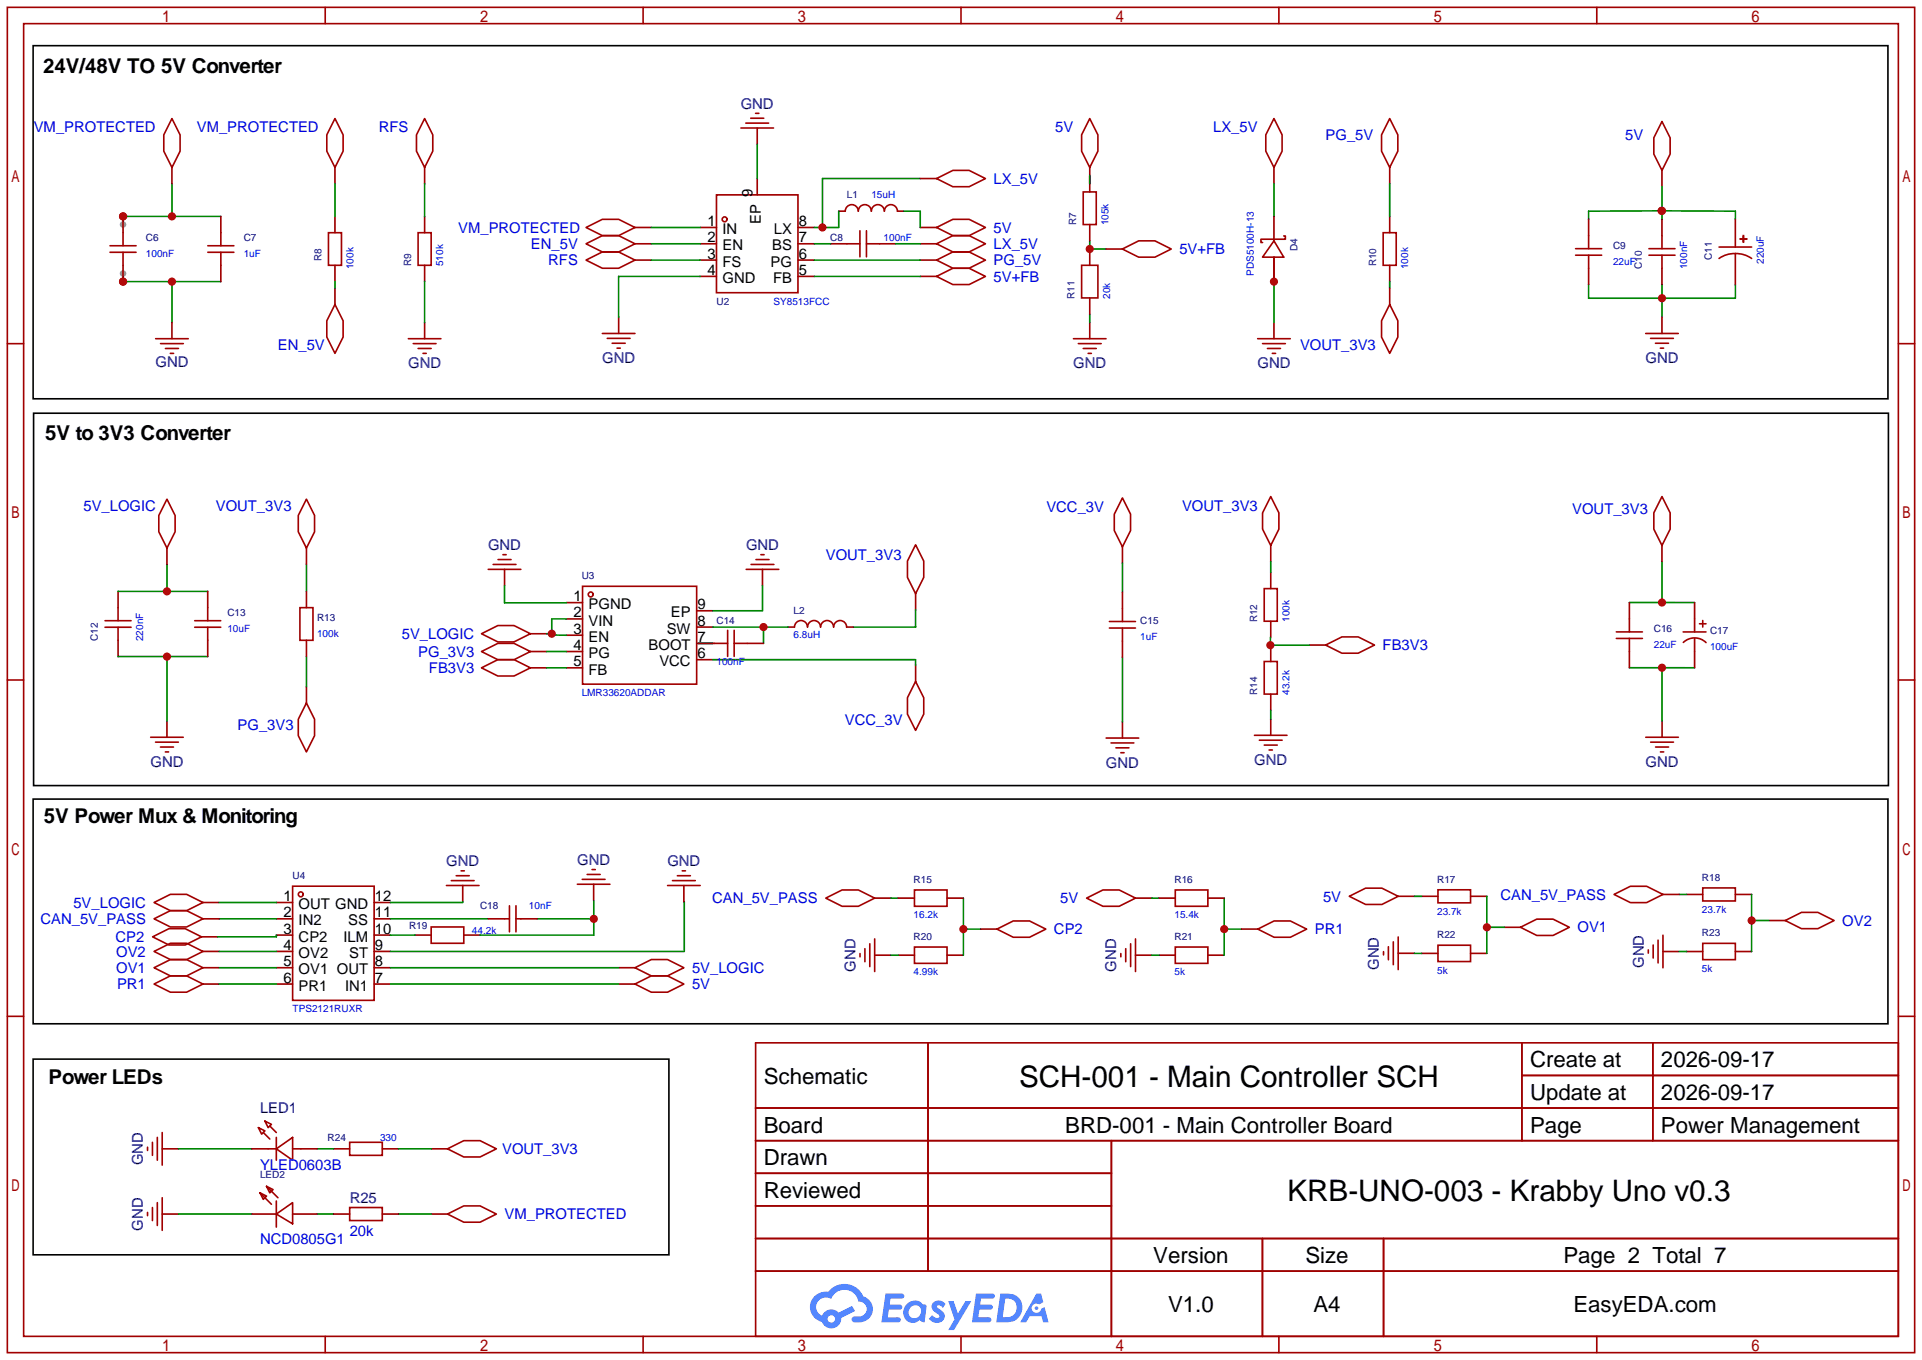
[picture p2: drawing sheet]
<svg xmlns="http://www.w3.org/2000/svg" width="299mm" height="212mm" viewBox="0 0 299 212" stroke-linecap="round" stroke-linejoin="round" font-family="sans-serif">
<g fill="none" stroke="#a10000" stroke-width=".25">
<path d="M1.1 1.1h297.2v209.6h-297.2zM3.7 3.7h292.1v204.5h-292.1zM50.7 1.1v2.6M100.2 1.1v2.6M149.7 1.1v2.6M199.3 1.1v2.6M248.8 1.1v2.6M1.1 53.5h2.6M295.8 53.5h2.5M1.1 105.9h2.6M295.8 105.9h2.5M1.1 158.3h2.6"/>
<path d="M295.8 158.3h2.5M117.7 162.4h178.1v45.8h-178.1zM117.7 172.6h178.1M117.7 177.7h178.1M144.6 162.4v35.6M173.2 177.7v30.5M237.1 162.4v15.3M237.1 167.5h58.7M257.5 162.4v15.3M117.7 182.8h55.5M117.7 192.9h178.1M117.7 187.8h55.5"/>
<path d="M117.7 198h178.1M196.7 192.9v15.3M215.6 192.9v15.3M50.7 208.2v2.5M100.2 208.2v2.5M149.7 208.2v2.5M199.3 208.2v2.5M248.8 208.2v2.5"/>
</g>
<g fill="#5487ff">
<path d="M145.5 202.8a1.3 1.3 0 0 1 1.8 .3l-.4 .6a.54 .54 0 0 0-.9-.2v.1a2.32 2.32 0 0 1 1.2 1.4 1.36 1.36 0 0 1-1.1 1.1 1.36 1.36 0 0 1-1.4-.7l.5-.6a.7 .7 0 0 0 1.2 .3l-.2-.3a1.6 1.6 0 0 1-1-1.6z"/>
<path d="M147.7 202.7h.9l.7 1.9 1.1-1.9h.9l-2.7 4.5h-.9l1-1.7z"/>
<path d="M138 201.5h1.6a1.31 1.31 0 0 1 1.2 .2 .4 .4 0 0 1-.3 .6h-1.8l-.1 .9h1.6a.4 .4 0 0 1 .4 .4 .4 .4 0 0 1-.4 .4h-1.7l-.2 1.2h.8a1.23 1.23 0 0 1 1.2 .2 .39 .39 0 0 1-.3 .6h-2.7z"/>
<path d="M152.1 201.5h1.6a1.32 1.32 0 0 1 1.3 .2 .39 .39 0 0 1-.4 .6h-1.7l-.2 .9h1.7a.4 .4 0 0 1 .3 .4 .4 .4 0 0 1-.4 .4h-1.7l-.2 1.2h.8a1.23 1.23 0 0 1 1.2 .2 .39 .39 0 0 1-.3 .6h-2.7z"/>
<path d="M161.5 201.5h.7l.4 1.3-.7 .4a.75 .75 0 0 0-1.1 .3 .75 .75 0 0 0 .5 1 .75 .75 0 0 0 .9-.6l.6-.3 .6 2.4h-.9l-.2-1h-1.9l-.5 1h-.9z"/>
<path d="M155.9 201.5l-.7 4.5h1.5a2.27 2.27 0 0 0 2.5-1.7 2.27 2.27 0 0 0-1.3-2.7zM156.6 202.3a1.5 1.5 0 0 1 1.8 1.5 1.5 1.5 0 0 1-1.9 1.4h-.3z"/>
<path d="M141.3 203.1a1.62 1.62 0 0 0-.4 2.1 1.62 1.62 0 0 0 2 .7l.4-.3 .3 .3 .5 .1 .3-2.5-.2-.3h-.2a.57 .57 0 0 1-.6-.4 1.73 1.73 0 0 0-2.1 .3zM141.9 203.6a.96 .96 0 0 1 1.5 0 .96 .96 0 0 1-.3 1.5 .95 .95 0 0 1-1.4-.1 .95 .95 0 0 1 .2-1.4z"/>
<path d="M126.9 201.9a2.37 2.37 0 0 0 1.2 4 1.54 1.54 0 0 0 1.7 1 1.54 1.54 0 0 0 1.3-1.6l2.1-1.1-.5-.8-2 1.1a1.57 1.57 0 0 0-2.6 .4 1.5 1.5 0 0 1-.8-2.1 1.5 1.5 0 0 1 2.2-.5 2.23 2.23 0 0 1 2.3-1.4 2.23 2.23 0 0 1 2 1.8 1.16 1.16 0 0 1 1.2 1.1 1.16 1.16 0 0 1-1 1.3h-.7a.47 .47 0 0 0-.6 .3 .47 .47 0 0 0 .4 .6 2.23 2.23 0 0 0 2.3-.7 2.23 2.23 0 0 0 .4-2.3 2.16 2.16 0 0 0-1.3-1.1 3.2 3.2 0 0 0-5.4-.7h-.4a2.55 2.55 0 0 0-1.8 .7zM129 205.4a.58 .58 0 0 1 1.1 0 .58 .58 0 0 1-1.1 0z"/>
<circle cx="161.5" cy="203.8" r=".28"/>
</g>
<path d="M259 26.5v2.6" fill="none" stroke="#870000" stroke-width=".25"/>
<path d="M259 18.9l1.2 2.6v2.5l-1.2 2.5-1.3-2.5v-2.5z" fill="none" stroke="#a10000" stroke-width=".25"/>
<path d="M258.9 32.8l-11.4 .1v1.3M258.9 32.8h.1M259 32.8l11.4 .1v1.3M259 29.1l-.1 3.7M259 32.8v1.4" fill="none" stroke="#008700" stroke-width=".25"/>
<g fill="#c00">
<circle cx="258.9" cy="32.8" r=".63"/>
<circle cx="259" cy="32.8" r=".63"/>
</g>
<path d="M247.5 44.3v2.2h22.9v-2.2M259 44.3v5.1" fill="none" stroke="#008700" stroke-width=".25"/>
<circle cx="259" cy="46.5" r=".63" fill="#c00"/>
<g fill="none" stroke="#870000" stroke-width=".25">
<path d="M172.3 38.8h2.6M216.5 26.1v2.5M216.5 33.7v2.5M259 34.2v2.5M270.4 34.2v4.3M270.4 39.5v4.8M169.8 50.2v2.6M216.5 41.3v2.6M259 41.8v2.5M259 49.4v2.5M18.4 92.1v2.6M18.4 99.7v2.6"/>
<path d="M88.2 93.9h2.6M88.2 96.4h2.6M88.2 98.9h2.6M108.5 97.7h2.6M108.5 95.1h2.6M26 112.3v2.5M88.2 101.5h2.6M88.2 104h2.6M108.5 102.8h2.6M108.5 100.2h2.6M25.3 178.9h2.5M67.2 189.1h2.5"/>
</g>
<g fill="none" stroke="#a10000" stroke-width=".25">
<path d="M216.5 18.5l1.3 2.5v2.5l-1.3 2.6-1.2-2.6v-2.5zM174.9 38.8l2.5-1.3h2.6l2.5 1.3-2.5 1.3h-2.6zM215.5 36.2h2v5.1h-2zM256.9 39.8h4.1M256.9 38.7h4.1M259 36.7v2M259 39.8v2M267.8 38.5h5.1M271.1 37.2h1.1zM271.6 36.7l.1 1zM167.3 52.8h5M168 53.5h3.6"/>
<path d="M168.8 54.3h2M169.5 55h.5M256.4 51.9h5.1M257.2 52.7h3.5M257.9 53.5h2.1M258.7 54.2h.5M267.8 40.3a4.6 4.6 0 0 1 5.1 0M16.4 97.7h4M16.4 96.7h4M18.4 94.7v2M18.4 97.7v2M90.8 91.3h17.7v15.3h-17.7z"/>
<path d="M23.5 114.8h5.1M24.2 115.6h3.6M25 116.4h2M25.8 117.1h.5M23 178.7v.5M23.7 177.9v2.1M24.5 177.2v3.5M25.3 176.4v5.1M69.7 189.1l2.6-1.3h2.5l2.5 1.3-2.5 1.3h-2.5z"/>
<circle cx="92" cy="92.6" r=".38"/>
</g>
<path d="M169.8 37.5v1.3h2.5M216.5 28.6v5.1M169.8 48.9v1.3M216.5 43.9v1M18.4 102.3h14M26 102.3v10" fill="none" stroke="#008700" stroke-width=".25"/>
<path d="M5.2 7.1h289v55h-289zM5.2 165h99v30.5h-99z" fill="none" stroke="#000" stroke-width=".25"/>
<circle cx="26" cy="102.3" r=".63" fill="#c00"/>
<path d="M18.4 92.1h14M26 87.9v4.2" fill="none" stroke="#008700" stroke-width=".25"/>
<circle cx="26" cy="92.1" r=".63" fill="#c00"/>
<path d="M198 100.5v2.5M198 108.1v2.6M204 100.5h2.5M25.3 189.1h2.5" fill="none" stroke="#870000" stroke-width=".25"/>
<path d="M197 103h2v5.1h-2zM206.5 100.5l2.6-1.3h2.5l2.6 1.3-2.6 1.2h-2.5zM23 188.8v.6M23.7 188.1v2M24.5 187.3v3.6M25.3 186.6v5" fill="none" stroke="#a10000" stroke-width=".25"/>
<path d="M253.9 93.9h5.1M259 93.9h5M259 87.5v6.4" fill="none" stroke="#008700" stroke-width=".25"/>
<circle cx="259" cy="93.9" r=".63" fill="#c00"/>
<path d="M259 112.3v2.5" fill="none" stroke="#870000" stroke-width=".25"/>
<path d="M256.4 114.8h5.1M257.2 115.6h3.5M258 116.4h2M258.7 117.1h.5" fill="none" stroke="#a10000" stroke-width=".25"/>
<path d="M253.9 104h10.1M259 104v8.3" fill="none" stroke="#008700" stroke-width=".25"/>
<circle cx="259" cy="104" r=".63" fill="#c00"/>
<g fill="none" stroke="#870000" stroke-width=".25">
<path d="M26 85.4v2.5M259 85v2.5M264 93.9v2.5M264 101.5v2.5M72.1 137.9v2.6M92.5 137.7v2.6M31.6 140.6h2.6M43.1 140.6h2.5M43.1 143.1h2.5M43.1 145.7h2.5M43.1 148.2h2.5M43.1 150.7h2.5"/>
<path d="M43.1 153.3h2.5M58.3 140.6h2.5M58.3 143.1h2.5M58.3 145.7h2.5M58.3 148.2h2.5M58.3 150.7h2.5M58.3 153.3h2.5M64.6 145.7h2.6M72.3 145.7h2.5M96.4 150.7h2.5M96.4 153.3h2.5"/>
</g>
<g fill="none" stroke="#a10000" stroke-width=".25">
<path d="M26 77.8l1.3 2.5v2.5l-1.3 2.6-1.3-2.6v-2.5zM259 77.3l1.2 2.6v2.5l-1.2 2.6-1.3-2.6v-2.5zM262.3 98.4h3.5M264 96.4v2M264 99.4v2.1M264.8 97.2h1M265.3 96.7v1M262.3 100.1a2.54 2.54 0 0 1 3.5 0M45.6 138h12.7v17.8h-12.7zM69.6 137.9h5M70.3 137.2h3.6M71.1 136.4h2"/>
<path d="M71.8 135.6h.6M90 137.7h5M90.7 137h3.6M91.5 136.2h2M92.2 135.4h.6M24 140.6l2.5-1.3h2.6l2.5 1.3-2.5 1.2h-2.6zM67.2 144.4h5.1v2.5h-5.1zM98.9 153.3l2.6-1.3h2.5l2.6 1.3-2.6 1.2h-2.5zM98.9 150.7l2.6-1.2h2.5l2.6 1.2-2.6 1.3h-2.5z"/>
<circle cx="46.9" cy="139.3" r=".38"/>
</g>
<path d="M5.2 64.4h289v58h-289zM5.2 124.5h289v35h-289z" fill="none" stroke="#000" stroke-width=".25"/>
<path d="M34.2 140.6h8.9M34.2 143.1h8.9M60.8 153.3h35.6M60.8 143.1h15.3M60.8 150.7h35.6M60.8 145.7h3.8M72.1 140.5v.1h-11.3M83.7 143.1h8.8M92.5 140.3v5.4h-17.7M106.6 140.5v7.7h-45.8" fill="none" stroke="#008700" stroke-width=".25"/>
<circle cx="92.5" cy="143.1" r=".64" fill="#c00"/>
<path d="M142.5 147.5h5.1v2.6h-5.1zM183.1 147.5h5.1v2.6h-5.1z" fill="none" stroke="#a10000" stroke-width=".25"/>
<path d="M139.9 148.8h2.6M147.6 148.8h2.5M180.6 148.8h2.5M188.2 148.8h2.5" fill="none" stroke="#870000" stroke-width=".25"/>
<path d="M190.7 139.9v8.9M190.7 144.7h2.7" fill="none" stroke="#008700" stroke-width=".25"/>
<circle cx="190.7" cy="144.7" r=".63" fill="#c00"/>
<path d="M150.1 139.9v8.9M150.1 144.7h2.7" fill="none" stroke="#008700" stroke-width=".25"/>
<circle cx="150.1" cy="144.7" r=".63" fill="#c00"/>
<g fill="none" stroke="#870000" stroke-width=".25">
<path d="M47.7 92.1v2.6M47.7 99.7v2.6M78.6 88.7v2.5M82.6 98.7h2.6M118.8 88.7v2.5M122.8 97.7h1M131.9 97.7h1M142.7 92.5v2.5M174.9 85.2v2.5M198 89.1v2.6M198 96.8v2.5M47.7 107v2.5"/>
<path d="M174.9 112.4v2.6M198 112v2.5M106.6 137.9v2.6M136.3 139.9h2.5M139.9 139.9h2.6M147.6 139.9h2.5M176.9 139.9h2.6M180.6 139.9h2.5M188.2 139.9h2.5M217.9 139.6h2.5M221.5 139.6h2.5M229.1 139.6h2.6"/>
<path d="M259.1 139.3h2.5M262.8 139.3h2.5M270.4 139.3h2.5M31.4 145.9h2.5M31.6 148.2h2.6M31.6 150.7h2.6M31.6 143.1h2.6M31.6 153.3h2.6M76.1 143.1h2.5M81.2 143.1h2.5M136.3 148.8h2.5M152.8 144.7h2.5"/>
<path d="M176.9 148.8h2.6M193.4 144.7h2.6M217.9 148.5h2.5M221.5 148.5h2.5M229.1 148.5h2.6M234.4 144.4h2.5M259.1 148.2h2.5M262.8 148.2h2.5M270.4 148.2h2.5M275.6 143.4h2.6M67.2 178.9h2.5"/>
</g>
<g fill="none" stroke="#a10000" stroke-width=".25">
<path d="M174.9 77.6l1.3 2.5v2.5l-1.3 2.6-1.3-2.6v-2.5zM46.7 94.7h2.1v5h-2.1zM75 98.7l2.6-1.3h2.5l2.5 1.3-2.5 1.3h-2.5zM76.1 88.7h5.1M76.8 87.9h3.6M77.6 87.2h2M78.4 86.4h.5M116.3 88.7h5M117 87.9h3.6M117.8 87.2h2M118.5 86.4h.6M123.8 97.7a1.02 1.02 0 0 1 1-1 1.02 1.02 0 0 1 1 1"/>
<path d="M125.8 97.7a1.02 1.02 0 0 1 1-1 1.02 1.02 0 0 1 1.1 1M127.9 97.7a1.02 1.02 0 0 1 1-1 1.02 1.02 0 0 1 1 1M129.9 97.7a1.02 1.02 0 0 1 1-1 1.02 1.02 0 0 1 1 1M142.7 84.9l1.2 2.5v2.5l-1.2 2.6-1.3-2.6v-2.5zM197 91.7h2v5.1h-2zM47.7 109.5l1.3 2.5v2.6l-1.3 2.5-1.2-2.5v-2.6zM172.3 115h5.1M173.1 115.7h3.6M173.9 116.5h2M174.6 117.2h.5M195.5 114.5h5M196.2 115.3h3.6"/>
<path d="M197 116.1h2M197.7 116.8h.5M104 137.9h5.1M104.8 137.2h3.5M105.5 136.4h2.1M106.3 135.6h.5M128.7 139.9l2.5-1.3h2.5l2.6 1.3-2.6 1.3h-2.5zM142.5 138.6h5.1v2.6h-5.1zM169.3 139.9l2.5-1.3h2.6l2.5 1.3-2.5 1.3h-2.6zM183.1 138.6h5.1v2.6h-5.1zM210.2 139.6l2.6-1.3h2.5l2.6 1.3-2.6 1.3h-2.5zM224 138.6h5.1v2h-5.1z"/>
<path d="M251.5 139.3l2.5-1.3h2.6l2.5 1.3-2.5 1.3h-2.6zM265.3 138.3h5.1v2h-5.1zM23.8 145.9l2.5-1.2h2.6l2.5 1.2-2.5 1.3h-2.6zM24 148.2l2.5-1.3h2.6l2.5 1.3-2.5 1.3h-2.6zM24 150.7l2.5-1.2h2.6l2.5 1.2-2.5 1.3h-2.6zM24 153.3l2.5-1.3h2.6l2.5 1.3-2.5 1.2h-2.6zM24 143.1l2.5-1.3h2.6l2.5 1.3-2.5 1.3h-2.6zM78.6 143.1h.8M79.4 141.1v4M80.4 141.1v4M80.4 143.1h.8M134 148.5v.5"/>
<path d="M134.8 147.8v2M135.5 147v3.6M136.3 146.2v5.1M155.3 144.7l2.6-1.3h2.5l2.6 1.3-2.6 1.3h-2.5zM174.6 148.5v.5M175.4 147.8v2M176.2 147v3.6M176.9 146.2v5.1M196 144.7l2.5-1.3h2.6l2.5 1.3-2.5 1.3h-2.6zM215.6 148.2v.5M216.3 147.5v2M217.1 146.7v3.6"/>
<path d="M217.9 145.9v5.1M224 147.2h5.1v2.6h-5.1zM236.9 144.4l2.5-1.2h2.6l2.5 1.2-2.5 1.3h-2.6zM256.8 148v.5M257.6 147.2v2M258.3 146.4v3.6M259.1 145.7v5M265.3 146.9h5.1v2.6h-5.1zM278.2 143.4l2.5-1.3h2.5l2.6 1.3-2.6 1.3h-2.5zM69.7 178.9l2.6-1.2h2.5l2.5 1.2-2.5 1.3h-2.5z"/>
</g>
<g fill="none" stroke="#008700" stroke-width=".25">
<path d="M47.7 87.9v4.2M78.6 91.2v2.7h9.6M111.1 97.7h11.7M118.8 91.2v3.9h-7.7M119 97.7v2.5M142.7 95v2.7h-9.8M174.9 87.7v4.5M47.7 102.3v4.7M174.9 102.4v10M138.8 139.9h1.1M179.5 139.9h1.1M220.4 139.6h1.1"/>
<path d="M261.6 139.3h1.2M34.2 148.2h8.9M34.2 150.7h8.9M34.2 153.3h8.9M138.8 148.8h1.1M179.5 148.8h1.1M220.4 148.5h1.1M261.6 148.2h1.2"/>
</g>
<circle cx="119" cy="97.7" r=".63" fill="#c00"/>
<path d="M82.6 104h2.6M82.6 101.5h2.6" fill="none" stroke="#870000" stroke-width=".25"/>
<path d="M75 104l2.6-1.2h2.5l2.5 1.2-2.5 1.3h-2.5zM75 101.5l2.6-1.3h2.5l2.5 1.3-2.5 1.3h-2.5z" fill="none" stroke="#a10000" stroke-width=".25"/>
<path d="M85.2 98.7h.8M86 98.7v.2h2.2M88.2 96.4h-2.2v2.3M85.2 104h3M85.2 101.5h3" fill="none" stroke="#008700" stroke-width=".25"/>
<circle cx="86" cy="98.7" r=".63" fill="#c00"/>
<path d="M66.2 28.6v5.1M101.5 35.4h7.6M101.5 38h7.6M66.2 43.9v6.3M101.5 40.5h7.6M109.1 43.1h-12.7v6.3M126.9 43.1h16.5M108.8 100.2h2.3" fill="none" stroke="#008700" stroke-width=".25"/>
<g fill="none" stroke="#a10000" stroke-width=".25">
<path d="M66.2 18.5l1.2 2.5v2.5l-1.2 2.6-1.3-2.6v-2.5zM65.1 36.2h2.1v5.1h-2.1zM91.3 35.4l2.6-1.2h2.5l2.5 1.2-2.5 1.3h-2.5zM91.3 38l2.6-1.3h2.5l2.5 1.3-2.5 1.2h-2.5zM111.6 30.4h12.7v15.2h-12.7zM168.8 29.9h2v5.1h-2zM63.6 52.8h5.1M64.4 53.5h3.5M65.1 54.3h2.1M65.9 55h.5M91.3 40.5l2.6-1.3h2.5l2.5 1.3-2.5 1.3h-2.5zM93.9 51.9h5"/>
<path d="M94.6 52.7h3.6M95.4 53.5h2M96.1 54.2h.5M145.9 43.1l2.6-1.3h2.5l2.5 1.3-2.5 1.2h-2.5zM168.5 41.3h2.6v5.1h-2.6zM196 52.8h5M196.7 53.5h3.6M197.5 54.3h2M198.2 55h.5"/>
<circle cx="112.9" cy="34.2" r=".38"/>
</g>
<g fill="none" stroke="#870000" stroke-width=".25">
<path d="M66.2 26.1v2.5M66.2 33.7v2.5M98.9 35.4h2.6M98.9 38h2.6M109.1 35.4h2.5M109.1 38h2.5M118 27.8v2.6M124.3 35.4h2.6M124.3 38h2.6M169.8 27.4v2.5M169.8 35v2.5M169.8 38.8v2.5"/>
<path d="M66.2 41.3v2.6M66.2 50.2v2.6M96.4 49.4v2.5M98.9 40.5h2.6M109.1 40.5h2.5M109.1 43.1h2.5M124.3 40.5h2.6M124.3 43.1h2.6M143.4 43.1h2.5M198.5 50.2v2.6"/>
</g>
<circle cx="169.8" cy="38.8" r=".63" fill="#c00"/>
<path d="M118 19.9v2.6M129.4 38h2.6M130.7 32.9h1M137 38h2.6M139.8 32.9h1M143.4 38h2.5M143.4 40.5h2.5M169.8 46.4v2.5" fill="none" stroke="#870000" stroke-width=".25"/>
<g fill="none" stroke="#a10000" stroke-width=".25">
<path d="M115.4 19.9h5.1M116.2 19.2h3.6M117 18.4h2M117.7 17.7h.5M131.7 32.9a1.02 1.02 0 0 1 1-1 1.02 1.02 0 0 1 1 1M132 38h2M133.7 32.9a1.02 1.02 0 0 1 1.1-1 1.02 1.02 0 0 1 1 1M134 35.9v4.1M135 38h2M135 35.9v4.1M135.8 32.9a1.02 1.02 0 0 1 1-1 1.02 1.02 0 0 1 1 1M137.8 32.9a1.02 1.02 0 0 1 1-1 1.02 1.02 0 0 1 1 1"/>
<path d="M145.9 38l2.6-1.3h2.5l2.5 1.3-2.5 1.2h-2.5zM145.9 40.5l2.6-1.3h2.5l2.5 1.3-2.5 1.3h-2.5z"/>
</g>
<path d="M118 22.5v5.3M126.9 38h2.5M130.7 32.9v2.5h-3.8M139.6 38h3.8M143.4 27.8h-15.3v7.6M126.9 40.5h16.5" fill="none" stroke="#008700" stroke-width=".25"/>
<circle cx="128.1" cy="35.4" r=".63" fill="#c00"/>
<g fill="none" stroke="#870000" stroke-width=".25">
<path d="M52.2 26.1v2.5M52.2 33.7v2.5M143.4 27.8h2.5M143.4 35.4h2.5M169.8 26.1v2.5M198.5 26.1v2.5M198.5 33.7v3.8M52.2 41.3v2.6M52.2 44.9v2.5M198.5 40.1v3.8M216.5 44.9v2.5M47.7 85.4v2.5"/>
<path d="M198 85v2.5M142.7 103.6v2.5M51.9 178.9h2.6M59.6 178.9h2.5"/>
</g>
<g fill="none" stroke="#a10000" stroke-width=".25">
<path d="M52.2 18.5l1.3 2.5v2.5l-1.3 2.6-1.3-2.6v-2.5zM169.8 18.5l1.3 2.5v2.5l-1.3 2.6-1.3-2.6v-2.5zM198.5 18.5l1.3 2.5v2.5l-1.3 2.6-1.3-2.6v-2.5zM51.2 36.2h2v5.1h-2zM145.9 27.8l2.6-1.3h2.5l2.5 1.3-2.5 1.3h-2.5zM145.9 35.4l2.6-1.2h2.5l2.5 1.2-2.5 1.3h-2.5zM198.5 37.5l1.5 2.6h-3.3zM200 36.8h.3v.5h-3.8v.5h.2M52.2 47.4l1.3 2.6v2.5l-1.3 2.5-1.3-2.5v-2.5zM216.5 47.4l1.3 2.6v2.5l-1.3 2.5-1.2-2.5v-2.5zM47.7 77.8l1.3 2.5v2.5l-1.3 2.6-1.2-2.6v-2.5zM198 77.3l1.3 2.6v2.5l-1.3 2.6-1.3-2.6v-2.5z"/>
<path d="M142.7 106.1l1.2 2.6v2.5l-1.2 2.6-1.3-2.6v-2.5zM54.5 177.9h5.1v2.1h-5.1z"/>
</g>
<path d="M26.8 28.6v5.1M34.4 33.7h-15.2v1.3M52.2 28.6v5.1M140.8 32.9h2.6v2.5M169.8 27.4v1.2M198.5 28.6v5.1M52.2 43.9v1M111.1 102.8h31.6v.8" fill="none" stroke="#008700" stroke-width=".25"/>
<g fill="#c00">
<circle cx="26.8" cy="33.7" r=".63"/>
<circle cx="19.2" cy="33.7" r=".63"/>
</g>
<circle cx="19.2" cy="35" r=".51" fill="#999"/>
<path d="M19.2 42.6v1.3h15.2M26.8 43.9v6.3" fill="none" stroke="#008700" stroke-width=".25"/>
<g fill="#c00">
<circle cx="26.8" cy="43.9" r=".63"/>
<circle cx="19.2" cy="43.9" r=".63"/>
</g>
<circle cx="19.2" cy="42.6" r=".51" fill="#999"/>
<path d="M26.8 26.1v2.5M26.8 50.2v2.6" fill="none" stroke="#870000" stroke-width=".25"/>
<path d="M26.8 18.5l1.3 2.5v2.5l-1.3 2.6-1.3-2.6v-2.5zM24.3 52.8h5M25 53.5h3.6M25.8 54.3h2M26.5 55h.5" fill="none" stroke="#a10000" stroke-width=".25"/>
<path d="M197.9 99.3v1.2h6.1M198 110.7v1.3" fill="none" stroke="#008700" stroke-width=".25"/>
<circle cx="197.9" cy="100.5" r=".63" fill="#c00"/>
<path d="M231.7 139.6v8.9M231.7 144.4h2.7" fill="none" stroke="#008700" stroke-width=".25"/>
<circle cx="231.7" cy="144.4" r=".63" fill="#c00"/>
<path d="M272.9 139.3v8.9M272.9 143.4h2.7" fill="none" stroke="#008700" stroke-width=".25"/>
<circle cx="272.9" cy="143.4" r=".63" fill="#c00"/>
<path d="M198.5 43.9v6.3M198 87.5v1.6" fill="none" stroke="#008700" stroke-width=".25"/>
<circle cx="198.5" cy="43.9" r=".63" fill="#c00"/>
<path d="M43.1 145.7v.2h-9.2M27.8 178.9h11.4M49.4 178.9h2.5M62.1 178.9h5.1M27.8 189.1h11.4M49.4 189.1h2.5M62.1 189.1h5.1" fill="none" stroke="#008700" stroke-width=".25"/>
<g fill="none" stroke="#a10000" stroke-width=".25">
<path d="M17.1 39.3h4.1M32.4 38.3h4M32.4 39.3h4M34.4 36.2v2.1M34.4 39.3v2M172.9 96.8h4M172.9 97.8h4M174.9 94.8v2M174.9 97.8v2.1M40.3 175.6l1 .5-.5 .6zM41 176.4l1 1M41.3 174.6l1 .5-.5 .5z"/>
<path d="M41.8 178.9h1.3M42 175.4l1.1 1M43.1 178.9l2.5-1.7v3.5zM43.1 177.2v3.5M45.6 178.9h1.3M40.5 185.8l1 .5-.5 .5zM40.5 185.8l1.8 1.8M41.5 184.8l1 .5-.5 .5zM41.5 184.8l1.8 1.8M43.1 189.1l2.5-1.8v3.3zM43.1 187.1v4M54.5 188.1h5.1v2h-5.1z"/>
</g>
<path d="M34.4 33.7v2.5M19.2 41.3v2.6M34.4 41.3v2.6M174.9 92.2v2.6M174.9 99.9v2.5M39.2 178.9h2.6M46.9 178.9h2.5M39.2 189.1h3.9M45.6 189.1h3.8M51.9 189.1h2.6M59.6 189.1h2.5" fill="none" stroke="#870000" stroke-width=".25"/>
<circle cx="19.2" cy="43.9" r=".63" fill="#c00"/>
<path d="M17.1 38.3h4.1M19.2 36.2v2.1" fill="none" stroke="#a10000" stroke-width=".25"/>
<path d="M19.2 33.7v2.5" fill="none" stroke="#870000" stroke-width=".25"/>
<circle cx="19.2" cy="33.7" r=".63" fill="#c00"/>
<g fill="none" stroke="#a10000" stroke-width=".25">
<path d="M19.2 39.3v2M245.5 38.7h4.1M245.5 39.8h4.1M247.5 36.7v2M247.5 39.8v2M30.3 97.7h4.1M30.3 96.7h4.1M32.4 94.7v2M32.4 97.7v2M113.4 98.2v4M114.4 98.2v4M251.8 98.4h4.1"/>
<path d="M251.8 99.4h4.1M253.9 96.4v2M253.9 99.4v2.1M111.3 100.2h2.1M114.4 100.2h2"/>
</g>
<path d="M247.5 34.2v2.5M247.5 41.8v2.5M32.4 92.1v2.6M32.4 99.7v2.6M253.9 93.9v2.5M108.8 100.2h2.5M116.4 100.2h2.6M253.9 101.5v2.5" fill="none" stroke="#870000" stroke-width=".25"/>
<g font-size="4.6">
<text x="158.8" y="169.4">SCH-001 - Main Controller SCH</text>
<text x="200.6" y="187.1">KRB-UNO-003 - Krabby Uno v0.3</text>
</g>
<g font-size="3.5">
<text x="238.4" y="166.2">Create at</text>
<text x="258.8" y="166.2">2026-09-17</text>
<text x="119" y="168.8">Schematic</text>
<text x="238.4" y="171.3">Update at</text>
<text x="258.8" y="171.3">2026-09-17</text>
<text x="119" y="176.4">Board</text>
<text x="166" y="176.4">BRD-001 - Main Controller Board</text>
<text x="238.4" y="176.4">Page</text>
<text x="258.8" y="176.4">Power Management</text>
<text x="119" y="181.5">Drawn</text>
<text x="119" y="186.6">Reviewed</text>
<text x="179.7" y="196.7">Version</text>
<text x="203.4" y="196.7">Size</text>
<text x="243.6" y="196.7">Page 2 Total 7</text>
<text x="182" y="204.3">V1.0</text>
<text x="204.7" y="204.3">A4</text>
<text x="245.1" y="204.3">EasyEDA.com</text>
</g>
<g font-size="3.2">
<text x="6.7" y="11.3">24V/48V TO 5V Converter</text>
<text x="7" y="68.5">5V to 3V3 Converter</text>
<text x="6.8" y="128.2">5V Power Mux &amp; Monitoring</text>
<text x="7.5" y="168.8">Power LEDs</text>
</g>
<g font-size="2.3" fill="#000080">
<text x="115.4" y="16.9">GND</text>
<text x="24.2" y="57.1">GND</text>
<text x="63.6" y="57.4">GND</text>
<text x="93.8" y="56.6">GND</text>
<text x="167.2" y="57.4">GND</text>
<text x="195.9" y="57.4">GND</text>
<text x="256.4" y="56.6">GND</text>
<text x="76" y="85.7">GND</text>
<text x="116.2" y="85.7">GND</text>
<text x="23.4" y="119.5">GND</text>
<text x="172.3" y="119.6">GND</text>
<text x="195.4" y="119.2">GND</text>
<text x="256.4" y="119.5">GND</text>
<text x="69.5" y="134.9">GND</text>
<text x="89.9" y="134.7">GND</text>
<text x="104" y="134.9">GND</text>
<text x="133.3" y="151.3" transform="rotate(-90 133.3 151.3)">GND</text>
<text x="173.9" y="151.3" transform="rotate(-90 173.9 151.3)">GND</text>
<text x="214.8" y="151" transform="rotate(-90 214.8 151)">GND</text>
<text x="256.1" y="150.8" transform="rotate(-90 256.1 150.8)">GND</text>
<text x="40.5" y="173.4">LED1</text>
<text x="22.3" y="181.5" transform="rotate(-90 22.3 181.5)">GND</text>
<text x="22.3" y="191.7" transform="rotate(-90 22.3 191.7)">GND</text>
<text x="54.5" y="187.4">R25</text>
</g>
<g font-size="2.3" fill="#00f">
<text x="5.3" y="20.5">VM_PROTECTED</text>
<text x="30.7" y="20.5">VM_PROTECTED</text>
<text x="59" y="20.5">RFS</text>
<text x="164.4" y="20.5">5V</text>
<text x="189" y="20.5">LX_5V</text>
<text x="206.5" y="21.8">PG_5V</text>
<text x="253.2" y="21.9">5V</text>
<text x="154.8" y="28.6">LX_5V</text>
<text x="71.4" y="36.2">VM_PROTECTED</text>
<text x="82.7" y="38.8">EN_5V</text>
<text x="85.4" y="41.3">RFS</text>
<text x="154.8" y="41.3">PG_5V</text>
<text x="154.8" y="38.8">LX_5V</text>
<text x="154.8" y="36.2">5V</text>
<text x="183.8" y="39.6">5V+FB</text>
<text x="154.8" y="43.9">5V+FB</text>
<text x="43.3" y="54.6">EN_5V</text>
<text x="202.6" y="54.6">VOUT_3V3</text>
<text x="13" y="79.6">5V_LOGIC</text>
<text x="33.6" y="79.6">VOUT_3V3</text>
<text x="163" y="79.7">VCC_3V</text>
<text x="184.2" y="79.5">VOUT_3V3</text>
<text x="245" y="80.1">VOUT_3V3</text>
<text x="128.7" y="87.3">VOUT_3V3</text>
<text x="62.6" y="99.5">5V_LOGIC</text>
<text x="215.4" y="101.3">FB3V3</text>
<text x="65.2" y="102.3">PG_3V3</text>
<text x="66.8" y="104.8">FB3V3</text>
<text x="37" y="113.8">PG_3V3</text>
<text x="131.7" y="113">VCC_3V</text>
<text x="6.3" y="143.9">CAN_5V_PASS</text>
<text x="11.4" y="141.4">5V_LOGIC</text>
<text x="111" y="140.7">CAN_5V_PASS</text>
<text x="165.2" y="140.7">5V</text>
<text x="206.1" y="140.4">5V</text>
<text x="233.8" y="140.1">CAN_5V_PASS</text>
<text x="18" y="146.7">CP2</text>
<text x="18.1" y="149">OV2</text>
<text x="164.2" y="145.5">CP2</text>
<text x="204.9" y="145.5">PR1</text>
<text x="245.8" y="145.2">OV1</text>
<text x="287" y="144.2">OV2</text>
<text x="18.1" y="151.5">OV1</text>
<text x="18.2" y="154.1">PR1</text>
<text x="107.8" y="154.1">5V</text>
<text x="107.8" y="151.5">5V_LOGIC</text>
<text x="78.2" y="179.8">VOUT_3V3</text>
<text x="40.5" y="182.3">YLED0603B</text>
<text x="78.6" y="189.9">VM_PROTECTED</text>
<text x="40.5" y="193.7">NCD0805G1</text>
<text x="54.5" y="192.5">20k</text>
</g>
<g font-size="2.3">
<text x="110.2" y="35.2">1</text>
<text x="117.3" y="30.7" transform="rotate(-90 117.3 30.7)">9</text>
<text x="118.5" y="34.9" transform="rotate(-90 118.5 34.9)">EP</text>
<text x="124.5" y="35.2">8</text>
<text x="110.2" y="37.7">2</text>
<text x="110.2" y="40.3">3</text>
<text x="112.6" y="36.5">IN</text>
<text x="112.6" y="39">EN</text>
<text x="112.6" y="41.6">FS</text>
<text x="120.1" y="41.6">PG</text>
<text x="120.3" y="39">BS</text>
<text x="120.6" y="36.5">LX</text>
<text x="124.5" y="40.3">6</text>
<text x="124.5" y="37.7">7</text>
<text x="110.2" y="42.8">4</text>
<text x="112.6" y="44.1">GND</text>
<text x="120.4" y="44.1">FB</text>
<text x="124.5" y="42.8">5</text>
<text x="89.4" y="93.6">1</text>
<text x="91.7" y="94.9">PGND</text>
<text x="108.7" y="94.9">9</text>
<text x="89.4" y="96.2">2</text>
<text x="89.4" y="98.7">3</text>
<text x="89.4" y="101.3">4</text>
<text x="91.7" y="97.4">VIN</text>
<text x="91.7" y="100">EN</text>
<text x="101.1" y="101.3">BOOT</text>
<text x="103.9" y="98.7">SW</text>
<text x="104.5" y="96.2">EP</text>
<text x="108.7" y="100">7</text>
<text x="108.7" y="97.4">8</text>
<text x="89.4" y="103.8">5</text>
<text x="91.7" y="102.5">PG</text>
<text x="91.7" y="105.1">FB</text>
<text x="102.7" y="103.8">VCC</text>
<text x="108.7" y="102.5">6</text>
<text x="44.2" y="140.3">1</text>
<text x="44.2" y="142.9">2</text>
<text x="46.5" y="141.6">OUT GND</text>
<text x="58.4" y="142.9">11</text>
<text x="58.4" y="140.3">12</text>
<text x="44.2" y="145.4">3</text>
<text x="44.2" y="148">4</text>
<text x="46.5" y="144.2">IN2</text>
<text x="46.5" y="146.7">CP2</text>
<text x="46.5" y="149.2">OV2</text>
<text x="53.5" y="146.7">ILM</text>
<text x="54.3" y="144.2">SS</text>
<text x="54.4" y="149.2">ST</text>
<text x="58.4" y="148">9</text>
<text x="58.4" y="145.4">10</text>
<text x="44.2" y="150.5">5</text>
<text x="44.2" y="153">6</text>
<text x="46.5" y="151.8">OV1 OUT</text>
<text x="46.5" y="154.3">PR1</text>
<text x="53.8" y="154.3">IN1</text>
<text x="58.4" y="153">7</text>
<text x="58.4" y="150.5">8</text>
</g>
<g font-size="1.6" fill="#000080">
<text x="132" y="30.8">L1</text>
<text x="167.7" y="35.1" transform="rotate(-90 167.7 35.1)">R7</text>
<text x="22.7" y="37.5">C6</text>
<text x="38" y="37.5">C7</text>
<text x="50.1" y="40.6" transform="rotate(-90 50.1 40.6)">R8</text>
<text x="64" y="41.5" transform="rotate(-90 64 41.5)">R9</text>
<text x="129.4" y="37.5">C8</text>
<text x="202.2" y="39.1" transform="rotate(-90 202.2 39.1)">D4</text>
<text x="214.4" y="41.5" transform="rotate(-90 214.4 41.5)">R10</text>
<text x="251.3" y="38.8">C9</text>
<text x="255.8" y="41.9" transform="rotate(-90 255.8 41.9)">C10</text>
<text x="266.7" y="40.5" transform="rotate(-90 266.7 40.5)">C11</text>
<text x="111.6" y="47.5">U2</text>
<text x="167.4" y="46.5" transform="rotate(-90 167.4 46.5)">R11</text>
<text x="35.4" y="95.9">C13</text>
<text x="90.6" y="90.2">U3</text>
<text x="123.7" y="95.6">L2</text>
<text x="15.3" y="99.9" transform="rotate(-90 15.3 99.9)">C12</text>
<text x="49.4" y="96.7">R13</text>
<text x="111.6" y="97.2">C14</text>
<text x="177.7" y="97.2">C15</text>
<text x="195.9" y="96.9" transform="rotate(-90 195.9 96.9)">R12</text>
<text x="257.7" y="98.5">C16</text>
<text x="266.4" y="98.7">C17</text>
<text x="195.9" y="108.2" transform="rotate(-90 195.9 108.2)">R14</text>
<text x="45.6" y="136.9">U4</text>
<text x="142.4" y="137.5">R15</text>
<text x="183" y="137.5">R16</text>
<text x="223.9" y="137.5">R17</text>
<text x="265.2" y="137.2">R18</text>
<text x="74.8" y="141.7">C18</text>
<text x="63.7" y="144.8">R19</text>
<text x="142.4" y="146.4">R20</text>
<text x="183" y="146.4">R21</text>
<text x="223.9" y="146.1">R22</text>
<text x="265.2" y="145.8">R23</text>
<text x="51" y="177.7">R24</text>
<text x="40.5" y="183.6">LED2</text>
</g>
<g font-size="1.6" fill="#00f">
<text x="135.8" y="30.8">15uH</text>
<text x="172.7" y="35.1" transform="rotate(-90 172.7 35.1)">105k</text>
<text x="22.7" y="40.1">100nF</text>
<text x="38" y="40.1">1uF</text>
<text x="55.1" y="41.9" transform="rotate(-90 55.1 41.9)">100k</text>
<text x="69.1" y="41.5" transform="rotate(-90 69.1 41.5)">510k</text>
<text x="137.7" y="37.5">100nF</text>
<text x="219.4" y="41.9" transform="rotate(-90 219.4 41.9)">100k</text>
<text x="251.3" y="41.3">22uF</text>
<text x="262.9" y="41.9" transform="rotate(-90 262.9 41.9)">100nF</text>
<text x="274.8" y="41.1" transform="rotate(-90 274.8 41.1)">220uF</text>
<text x="120.5" y="47.5">SY8513FCC</text>
<text x="172.9" y="46.5" transform="rotate(-90 172.9 46.5)">20k</text>
<text x="195.4" y="43" transform="rotate(-90 195.4 43)">PDS5100H-13</text>
<text x="22.3" y="99.9" transform="rotate(-90 22.3 99.9)">220nF</text>
<text x="35.4" y="98.5">10uF</text>
<text x="49.4" y="99.3">100k</text>
<text x="123.7" y="99.4">6.8uH</text>
<text x="177.7" y="99.7">1uF</text>
<text x="200.9" y="96.9" transform="rotate(-90 200.9 96.9)">100k</text>
<text x="257.7" y="101">22uF</text>
<text x="266.4" y="101.3">100uF</text>
<text x="111.6" y="103.6">100nF</text>
<text x="90.6" y="108.5">LMR33620ADDAR</text>
<text x="200.9" y="108.2" transform="rotate(-90 200.9 108.2)">43.2k</text>
<text x="82.4" y="141.7">10nF</text>
<text x="142.4" y="143.1">16.2k</text>
<text x="183" y="143.1">15.4k</text>
<text x="223.9" y="142.5">23.7k</text>
<text x="265.2" y="142.2">23.7k</text>
<text x="73.5" y="145.5">44.2k</text>
<text x="142.4" y="151.9">4.99k</text>
<text x="183" y="151.9">5k</text>
<text x="223.9" y="151.7">5k</text>
<text x="265.2" y="151.4">5k</text>
<text x="45.6" y="157.7">TPS2121RUXR</text>
<text x="59.2" y="177.7">330</text>
</g>
</svg>
